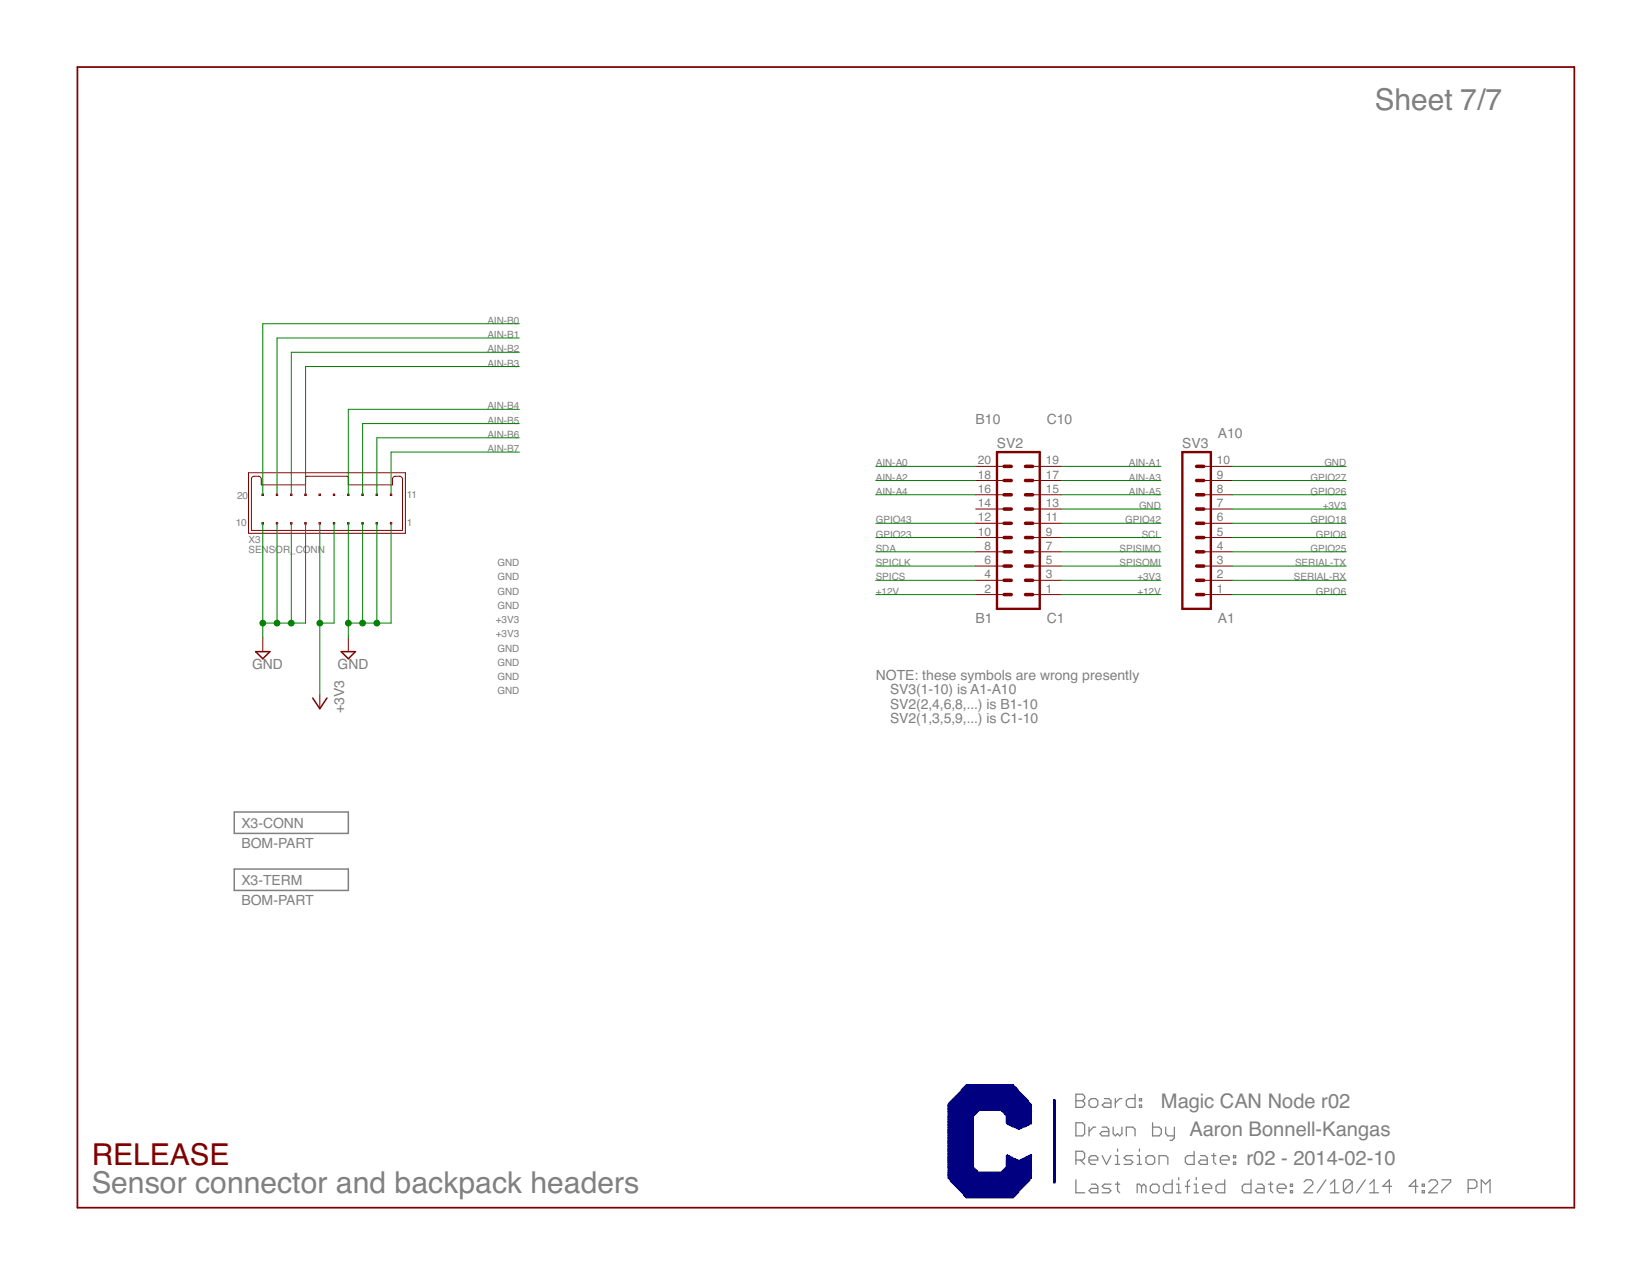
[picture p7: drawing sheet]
<svg xmlns="http://www.w3.org/2000/svg" width="279mm" height="216mm" viewBox="0 0 279 216" stroke-linecap="round" stroke-linejoin="round" font-family="sans-serif">
<g fill="#808080" stroke="#808080" stroke-width=".21">
<path d="M182.1 185.1v2.3z"/>
<path d="M182.1 185.1h1.1z"/>
<path d="M183.2 185.1l.4 .4z"/>
<path d="M183.6 185.5v.4z"/>
<path d="M183.6 185.9l-.4 .3z"/>
<path d="M183.2 186.2l.4 .4z"/>
<path d="M183.6 186.6v.4z"/>
<path d="M183.6 187l-.4 .4z"/>
<path d="M182.1 187.4h1.1z"/>
<path d="M182.1 186.2h1.1z"/>
<path d="M184.7 187.4h.7z"/>
<path d="M185.8 187l-.4 .4z"/>
<path d="M185.8 186.2v.8z"/>
<path d="M185.4 185.9l.4 .3z"/>
<path d="M184.7 185.9h.7z"/>
<path d="M184.3 186.2l.4-.3z"/>
<path d="M184.3 186.2v.8z"/>
<path d="M184.3 187l.4 .4z"/>
<path d="M186.9 185.9h.7z"/>
<path d="M187.6 185.9l.4 .3z"/>
<path d="M188 186.2v1.2z"/>
<path d="M186.9 187.4h1.1z"/>
<path d="M186.5 187l.4 .4z"/>
<path d="M186.5 187l.4-.4z"/>
<path d="M186.9 186.6h1.1z"/>
<path d="M188.7 185.9v1.5z"/>
<path d="M188.7 186.6l.8-.7z"/>
<path d="M189.5 185.9h.4z"/>
<path d="M192.1 185.1v2.3z"/>
<path d="M191 187.4h1.1z"/>
<path d="M190.6 187l.4 .4z"/>
<path d="M190.6 186.2v.8z"/>
<path d="M190.6 186.2l.4-.3z"/>
<path d="M191 185.9h1.1z"/>
<path d="M192.8 185.9h.4z"/>
<path d="M193.2 185.9v.3z"/>
<path d="M192.8 186.2h.4z"/>
<path d="M192.8 185.9v.3z"/>
<path d="M192.8 187h.4z"/>
<path d="M193.2 187v.4z"/>
<path d="M192.8 187.4h.4z"/>
<path d="M192.8 187v.4z"/>
<path d="M182.1 194.8v2.2z"/>
<path d="M182.1 194.8h1.1z"/>
<path d="M183.2 194.8l.4 .4z"/>
<path d="M183.6 195.2v.7z"/>
<path d="M183.6 195.9l-.4 .4z"/>
<path d="M182.1 196.3h1.1z"/>
<path d="M182.8 196.3l.8 .7z"/>
<path d="M184.7 197h.7z"/>
<path d="M184.3 196.6l.4 .4z"/>
<path d="M184.3 195.9v.7z"/>
<path d="M184.3 195.9l.4-.4z"/>
<path d="M184.7 195.5h.7z"/>
<path d="M185.4 195.5l.4 .4z"/>
<path d="M185.8 195.9v.4z"/>
<path d="M184.3 196.3h1.5z"/>
<path d="M186.5 195.5l.8 1.5z"/>
<path d="M188 195.5l-.7 1.5z"/>
<path d="M188.7 195.5h.4z"/>
<path d="M189.1 195.5v1.5z"/>
<path d="M188.7 197h.8z"/>
<path d="M189.1 194.4v.4z"/>
<path d="M190.2 197h1.1z"/>
<path d="M191.7 196.6l-.4 .4z"/>
<path d="M191.3 196.3l.4 .3z"/>
<path d="M190.6 196.3h.7z"/>
<path d="M190.2 195.9l.4 .4z"/>
<path d="M190.2 195.9l.4-.4z"/>
<path d="M190.6 195.5h1.1z"/>
<path d="M192.4 195.5h.4z"/>
<path d="M192.8 195.5v1.5z"/>
<path d="M192.4 197h.8z"/>
<path d="M192.8 194.4v.4z"/>
<path d="M194.3 197h.8z"/>
<path d="M195.4 196.6l-.3 .4z"/>
<path d="M195.4 195.9v.7z"/>
<path d="M195.1 195.5l.3 .4z"/>
<path d="M194.3 195.5h.8z"/>
<path d="M193.9 195.9l.4-.4z"/>
<path d="M193.9 195.9v.7z"/>
<path d="M193.9 196.6l.4 .4z"/>
<path d="M196.2 195.5v1.5z"/>
<path d="M196.2 195.5h1.1z"/>
<path d="M197.3 195.5l.3 .4z"/>
<path d="M197.6 195.9v1.1z"/>
<path d="M202.1 194.8v2.2z"/>
<path d="M201 197h1.1z"/>
<path d="M200.6 196.6l.4 .4z"/>
<path d="M200.6 195.9v.7z"/>
<path d="M200.6 195.9l.4-.4z"/>
<path d="M201 195.5h1.1z"/>
<path d="M203.2 195.5h.7z"/>
<path d="M203.9 195.5l.4 .4z"/>
<path d="M204.3 195.9v1.1z"/>
<path d="M203.2 197h1.1z"/>
<path d="M202.8 196.6l.4 .4z"/>
<path d="M202.8 196.6l.4-.3z"/>
<path d="M203.2 196.3h1.1z"/>
<path d="M205.4 195.2v1.4z"/>
<path d="M205.4 196.6l.4 .4z"/>
<path d="M205 195.5h.8z"/>
<path d="M206.9 197h.7z"/>
<path d="M206.5 196.6l.4 .4z"/>
<path d="M206.5 195.9v.7z"/>
<path d="M206.9 195.5l-.4 .4z"/>
<path d="M206.9 195.5h.7z"/>
<path d="M207.6 195.5l.4 .4z"/>
<path d="M208 195.9v.4z"/>
<path d="M206.5 196.3h1.5z"/>
<path d="M208.7 195.5h.4z"/>
<path d="M209.1 195.5v.4z"/>
<path d="M208.7 195.9h.4z"/>
<path d="M208.7 195.5v.4z"/>
<path d="M208.7 196.6h.4z"/>
<path d="M209.1 196.6v.4z"/>
<path d="M208.7 197h.4z"/>
<path d="M208.7 196.6v.4z"/>
<path d="M182.1 199.6v2.2z"/>
<path d="M182.1 201.8h1.5z"/>
<path d="M184.7 200.4h.7z"/>
<path d="M185.4 200.4l.4 .3z"/>
<path d="M185.8 200.7v1.1z"/>
<path d="M184.7 201.8h1.1z"/>
<path d="M184.3 201.5l.4 .3z"/>
<path d="M184.3 201.5l.4-.4z"/>
<path d="M184.7 201.1h1.1z"/>
<path d="M186.5 201.8h1.1z"/>
<path d="M187.6 201.8l.4-.3z"/>
<path d="M187.6 201.1l.4 .4z"/>
<path d="M186.9 201.1h.7z"/>
<path d="M186.5 200.7l.4 .4z"/>
<path d="M186.5 200.7l.4-.3z"/>
<path d="M186.9 200.4h1.1z"/>
<path d="M189.1 200v1.5z"/>
<path d="M189.1 201.5l.4 .3z"/>
<path d="M188.7 200.4h.8z"/>
<path d="M192.4 200.4v1.4z"/>
<path d="M192.4 200.4h.4z"/>
<path d="M192.8 200.4l.4 .3z"/>
<path d="M193.2 200.7v1.1z"/>
<path d="M193.2 200.7l.4-.3z"/>
<path d="M193.6 200.4l.3 .3z"/>
<path d="M193.9 200.7v1.1z"/>
<path d="M195.1 201.8h.7z"/>
<path d="M195.8 201.8l.4-.3z"/>
<path d="M196.2 200.7v.8z"/>
<path d="M195.8 200.4l.4 .3z"/>
<path d="M195.1 200.4h.7z"/>
<path d="M194.7 200.7l.4-.3z"/>
<path d="M194.7 200.7v.8z"/>
<path d="M194.7 201.5l.4 .3z"/>
<path d="M198.4 199.6v2.2z"/>
<path d="M197.3 201.8h1.1z"/>
<path d="M196.9 201.5l.4 .3z"/>
<path d="M196.9 200.7v.8z"/>
<path d="M196.9 200.7l.4-.3z"/>
<path d="M197.3 200.4h1.1z"/>
<path d="M199.1 200.4h.4z"/>
<path d="M199.5 200.4v1.4z"/>
<path d="M199.1 201.8h.8z"/>
<path d="M199.5 199.2v.4z"/>
<path d="M201 200v1.8z"/>
<path d="M201 200l.3-.4z"/>
<path d="M200.6 200.7h.7z"/>
<path d="M202.1 200.4h.3z"/>
<path d="M202.4 200.4v1.4z"/>
<path d="M202.1 201.8h.7z"/>
<path d="M202.4 199.2v.4z"/>
<path d="M203.9 201.8h.8z"/>
<path d="M203.6 201.5l.3 .3z"/>
<path d="M203.6 200.7v.8z"/>
<path d="M203.6 200.7l.3-.3z"/>
<path d="M203.9 200.4h.8z"/>
<path d="M204.7 200.4l.3 .3z"/>
<path d="M205 200.7v.4z"/>
<path d="M203.6 201.1h1.4z"/>
<path d="M207.3 199.6v2.2z"/>
<path d="M206.1 201.8h1.2z"/>
<path d="M205.8 201.5l.3 .3z"/>
<path d="M205.8 200.7v.8z"/>
<path d="M205.8 200.7l.3-.3z"/>
<path d="M206.1 200.4h1.2z"/>
<path d="M211.7 199.6v2.2z"/>
<path d="M210.6 201.8h1.1z"/>
<path d="M210.2 201.5l.4 .3z"/>
<path d="M210.2 200.7v.8z"/>
<path d="M210.2 200.7l.4-.3z"/>
<path d="M210.6 200.4h1.1z"/>
<path d="M212.8 200.4h.8z"/>
<path d="M213.6 200.4l.3 .3z"/>
<path d="M213.9 200.7v1.1z"/>
<path d="M212.8 201.8h1.1z"/>
<path d="M212.4 201.5l.4 .3z"/>
<path d="M212.8 201.1l-.4 .4z"/>
<path d="M212.8 201.1h1.1z"/>
<path d="M215 200v1.5z"/>
<path d="M215 201.5l.4 .3z"/>
<path d="M214.7 200.4h.7z"/>
<path d="M216.5 201.8h.8z"/>
<path d="M216.2 201.5l.3 .3z"/>
<path d="M216.2 200.7v.8z"/>
<path d="M216.2 200.7l.3-.3z"/>
<path d="M216.5 200.4h.8z"/>
<path d="M217.3 200.4l.3 .3z"/>
<path d="M217.6 200.7v.4z"/>
<path d="M216.2 201.1h1.4z"/>
<path d="M218.4 200.4h.3z"/>
<path d="M218.7 200.4v.3z"/>
<path d="M218.4 200.7h.3z"/>
<path d="M218.4 200.4v.3z"/>
<path d="M218.4 201.5h.3z"/>
<path d="M218.7 201.5v.3z"/>
<path d="M218.4 201.8h.3z"/>
<path d="M218.4 201.5v.3z"/>
<path d="M220.7 201.8h1.5z"/>
<path d="M220.7 201.8l1.5-1.4z"/>
<path d="M222.2 200v.4z"/>
<path d="M221.8 199.6l.4 .4z"/>
<path d="M221.1 199.6h.7z"/>
<path d="M220.7 200l.4-.4z"/>
<path d="M224.4 199.6l-1.5 2.2z"/>
<path d="M225.1 200.4l.8-.8z"/>
<path d="M225.9 199.6v2.2z"/>
<path d="M225.1 201.8h1.5z"/>
<path d="M227.4 200v1.5z"/>
<path d="M227.4 200l.3-.4z"/>
<path d="M227.7 199.6h.8z"/>
<path d="M228.5 199.6l.3 .4z"/>
<path d="M228.8 200v1.5z"/>
<path d="M228.5 201.8l.3-.3z"/>
<path d="M227.7 201.8h.8z"/>
<path d="M227.4 201.5l.3 .3z"/>
<path d="M228.8 200l-1.4 1.5z"/>
<path d="M231.1 199.6l-1.5 2.2z"/>
<path d="M231.8 200.4l.7-.8z"/>
<path d="M232.5 199.6v2.2z"/>
<path d="M231.8 201.8h1.5z"/>
<path d="M235.1 199.6v2.2z"/>
<path d="M235.1 199.6l-1.1 1.1z"/>
<path d="M234 200.7h1.5z"/>
<path d="M239.6 199.6v2.2z"/>
<path d="M239.6 199.6l-1.1 1.1z"/>
<path d="M238.5 200.7h1.4z"/>
<path d="M240.7 200.4h.3z"/>
<path d="M241 200.4v.3z"/>
<path d="M240.7 200.7h.3z"/>
<path d="M240.7 200.4v.3z"/>
<path d="M240.7 201.5h.3z"/>
<path d="M241 201.5v.3z"/>
<path d="M240.7 201.8h.3z"/>
<path d="M240.7 201.5v.3z"/>
<path d="M241.8 201.8h1.5z"/>
<path d="M241.8 201.8l1.5-1.4z"/>
<path d="M243.3 200v.4z"/>
<path d="M242.9 199.6l.4 .4z"/>
<path d="M242.2 199.6h.7z"/>
<path d="M241.8 200l.4-.4z"/>
<path d="M244 199.6h1.5z"/>
<path d="M245.5 199.6v.4z"/>
<path d="M245.5 200l-1.5 1.5z"/>
<path d="M244 201.5v.3z"/>
<path d="M248.5 199.6v2.2z"/>
<path d="M248.5 199.6h1.1z"/>
<path d="M249.6 199.6l.3 .4z"/>
<path d="M249.9 200v.7z"/>
<path d="M249.6 201.1l.3-.4z"/>
<path d="M248.5 201.1h1.1z"/>
<path d="M250.7 199.6v2.2z"/>
<path d="M250.7 199.6l.7 .8z"/>
<path d="M251.4 200.4l.8-.8z"/>
<path d="M252.2 199.6v2.2z"/>
<path d="M182.1 190v2.2z"/>
<path d="M182.1 192.2h1.1z"/>
<path d="M183.6 191.8l-.4 .4z"/>
<path d="M183.6 190.3v1.5z"/>
<path d="M183.2 190l.4 .3z"/>
<path d="M182.1 190h1.1z"/>
<path d="M184.3 190.7v1.5z"/>
<path d="M185 190.7l-.7 .8z"/>
<path d="M185 190.7h.4z"/>
<path d="M186.5 190.7h.8z"/>
<path d="M187.3 190.7l.3 .4z"/>
<path d="M187.6 191.1v1.1z"/>
<path d="M186.5 192.2h1.1z"/>
<path d="M186.2 191.8l.3 .4z"/>
<path d="M186.2 191.8l.3-.3z"/>
<path d="M186.5 191.5h1.1z"/>
<path d="M188.4 190.7v1.1z"/>
<path d="M188.4 191.8l.3 .4z"/>
<path d="M188.7 192.2l.4-.4z"/>
<path d="M189.1 191.8l.4 .4z"/>
<path d="M189.5 192.2l.4-.4z"/>
<path d="M189.9 190.7v1.1z"/>
<path d="M190.6 190.7v1.5z"/>
<path d="M190.6 190.7h1.1z"/>
<path d="M191.7 190.7l.4 .4z"/>
<path d="M192.1 191.1v1.1z"/>
<path d="M195.1 190v2.2z"/>
<path d="M195.1 192.2h1.1z"/>
<path d="M196.2 192.2l.3-.4z"/>
<path d="M196.5 191.1v.7z"/>
<path d="M196.2 190.7l.3 .4z"/>
<path d="M195.1 190.7h1.1z"/>
<path d="M197.3 190.7v1.1z"/>
<path d="M197.3 191.8l.3 .4z"/>
<path d="M197.6 192.2h1.1z"/>
<path d="M198.7 190.7v1.9z"/>
<path d="M198.7 192.6l-.3 .3z"/>
<path d="M198 192.9h.4z"/>
</g>
<g fill="#808080" stroke="#808080" stroke-width=".25">
<path d="M39.6 137.4v3.6z"/>
<path d="M39.6 141h19.3z"/>
<path d="M39.6 137.4h19.3z"/>
<path d="M58.9 137.4v3.6z"/>
<path d="M39.6 147v3.7z"/>
<path d="M39.6 150.7h19.3z"/>
<path d="M39.6 147h19.3z"/>
<path d="M58.9 147v3.7z"/>
</g>
<g fill="#800000" stroke="#800000" stroke-width=".3">
<path d="M13.1 11.3v193z"/>
<path d="M13.1 204.3h253.3z"/>
<path d="M266.4 11.3v193z"/>
<path d="M13.1 11.3h253.3z"/>
</g>
<g fill="#800000" stroke="#800000" stroke-width=".17">
<path d="M44.3 83.6h.3z"/>
<path d="M44.6 83.6v.2z"/>
<path d="M44.3 83.8h.3z"/>
<path d="M44.3 83.6v.2z"/>
<path d="M46.8 83.6h.2z"/>
<path d="M47 83.6v.2z"/>
<path d="M46.8 83.8h.2z"/>
<path d="M46.8 83.6v.2z"/>
<path d="M49.2 83.6h.2z"/>
<path d="M49.4 83.6v.2z"/>
<path d="M49.2 83.8h.2z"/>
<path d="M49.2 83.6v.2z"/>
<path d="M51.6 83.6h.2z"/>
<path d="M51.8 83.6v.2z"/>
<path d="M51.6 83.8h.2z"/>
<path d="M51.6 83.6v.2z"/>
<path d="M54 83.6h.2z"/>
<path d="M54.2 83.6v.2z"/>
<path d="M54 83.8h.2z"/>
<path d="M54 83.6v.2z"/>
<path d="M44.3 88.4h.3z"/>
<path d="M44.6 88.4v.3z"/>
<path d="M44.3 88.7h.3z"/>
<path d="M44.3 88.4v.3z"/>
<path d="M46.8 88.4h.2z"/>
<path d="M47 88.4v.3z"/>
<path d="M46.8 88.7h.2z"/>
<path d="M46.8 88.4v.3z"/>
<path d="M49.2 88.4h.2z"/>
<path d="M49.4 88.4v.3z"/>
<path d="M49.2 88.7h.2z"/>
<path d="M49.2 88.4v.3z"/>
<path d="M51.6 88.4h.2z"/>
<path d="M51.8 88.4v.3z"/>
<path d="M51.6 88.7h.2z"/>
<path d="M51.6 88.4v.3z"/>
<path d="M54 88.4h.2z"/>
<path d="M54.2 88.4v.3z"/>
<path d="M54 88.7h.2z"/>
<path d="M54 88.4v.3z"/>
<path d="M56.4 88.4h.2z"/>
<path d="M56.6 88.4v.3z"/>
<path d="M56.4 88.7h.2z"/>
<path d="M56.4 88.4v.3z"/>
<path d="M56.4 83.6h.2z"/>
<path d="M56.6 83.6v.2z"/>
<path d="M56.4 83.8h.2z"/>
<path d="M56.4 83.6v.2z"/>
<path d="M58.8 83.6h.3z"/>
<path d="M59.1 83.6v.2z"/>
<path d="M58.8 83.8h.3z"/>
<path d="M58.8 83.6v.2z"/>
<path d="M58.8 88.4h.3z"/>
<path d="M59.1 88.4v.3z"/>
<path d="M58.8 88.7h.3z"/>
<path d="M58.8 88.4v.3z"/>
<path d="M61.2 88.4h.3z"/>
<path d="M61.5 88.4v.3z"/>
<path d="M61.2 88.7h.3z"/>
<path d="M61.2 88.4v.3z"/>
<path d="M63.6 88.4h.3z"/>
<path d="M63.9 88.4v.3z"/>
<path d="M63.6 88.7h.3z"/>
<path d="M63.6 88.4v.3z"/>
<path d="M66.1 88.4h.2z"/>
<path d="M66.3 88.4v.3z"/>
<path d="M66.1 88.7h.2z"/>
<path d="M66.1 88.4v.3z"/>
<path d="M63.6 83.6h.3z"/>
<path d="M63.9 83.6v.2z"/>
<path d="M63.6 83.8h.3z"/>
<path d="M63.6 83.6v.2z"/>
<path d="M61.2 83.6h.3z"/>
<path d="M61.5 83.6v.2z"/>
<path d="M61.2 83.8h.3z"/>
<path d="M61.2 83.6v.2z"/>
<path d="M66.1 83.6h.2z"/>
<path d="M66.3 83.6v.2z"/>
<path d="M66.1 83.8h.2z"/>
<path d="M66.1 83.6v.2z"/>
<path d="M42.1 90.2h26.5z"/>
<path d="M68.6 80v10.2z"/>
<path d="M42.1 80h26.5z"/>
<path d="M42.1 80v10.2z"/>
<path d="M68.1 81.1v8.6z"/>
<path d="M66.9 80.6h.7z"/>
<path d="M66.4 81.1v.9z"/>
<path d="M58.9 82h7.5z"/>
<path d="M58.9 80.8v1.2z"/>
<path d="M51.9 80.6h6.8z"/>
<path d="M51.7 80.8v1.2z"/>
<path d="M44.2 82h7.5z"/>
<path d="M44.2 81.1v.9z"/>
<path d="M43 80.6h.8z"/>
<path d="M42.5 81.1v8.6z"/>
<path d="M42.5 89.7h25.6z"/>
<path d="M44.5 107.8v2.5z"/>
<path d="M58.9 107.8v2.5z"/>
<path d="M54.1 117.5v2.4z"/>
<path d="M174.8 100.6h4.8z"/>
<path d="M174.8 98.2h4.8z"/>
<path d="M174.8 95.8h4.8z"/>
<path d="M165.1 100.6h4.8z"/>
<path d="M165.1 98.2h4.8z"/>
<path d="M165.1 95.8h4.8z"/>
<path d="M174.8 93.4h4.8z"/>
<path d="M174.8 91h4.8z"/>
<path d="M165.1 93.4h4.8z"/>
<path d="M165.1 91h4.8z"/>
<path d="M174.8 88.5h4.8z"/>
<path d="M174.8 86.1h4.8z"/>
<path d="M174.8 83.7h4.8z"/>
<path d="M165.1 88.5h4.8z"/>
<path d="M165.1 86.1h4.8z"/>
<path d="M165.1 83.7h4.8z"/>
<path d="M174.8 81.3h4.8z"/>
<path d="M174.8 78.9h4.8z"/>
<path d="M165.1 81.3h4.8z"/>
<path d="M165.1 78.9h4.8z"/>
<path d="M203.7 100.6h4.8z"/>
<path d="M203.7 98.2h4.8z"/>
<path d="M203.7 95.8h4.8z"/>
<path d="M203.7 93.4h4.8z"/>
<path d="M203.7 91h4.8z"/>
<path d="M203.7 88.5h4.8z"/>
<path d="M203.7 86.1h4.8z"/>
<path d="M203.7 83.7h4.8z"/>
<path d="M203.7 81.3h4.8z"/>
<path d="M203.7 78.9h4.8z"/>
</g>
<path d="M43 80.6l-.4 .2-.1 .3M43.8 80.6l.3 .2 .1 .3M51.9 80.6l-.2 .2M58.7 80.6l.2 .2M66.9 80.6l-.3 .1-.2 .4M67.6 80.6l.3 .1 .2 .4" fill="none" stroke="#800000" stroke-width=".17"/>
<g fill="#800000" stroke="#800000" stroke-width=".25">
<path d="M43.3 110.3h2.4z"/>
<path d="M45.7 110.3l-1.2 1.2z"/>
<path d="M43.3 110.3l1.2 1.2z"/>
<path d="M57.7 110.3h2.5z"/>
<path d="M60.2 110.3l-1.3 1.2z"/>
<path d="M57.7 110.3l1.2 1.2z"/>
<path d="M52.9 118.1l1.2 1.8z"/>
<path d="M55.3 118.1l-1.2 1.8z"/>
</g>
<g fill="#800000" stroke="#800000" stroke-width=".4">
<path d="M168.7 103h7.3z"/>
<path d="M168.7 76.5v26.5z"/>
<path d="M176 76.5v26.5z"/>
<path d="M168.7 76.5h7.3z"/>
<path d="M200.1 103h4.8z"/>
<path d="M200.1 76.5v26.5z"/>
<path d="M204.9 76.5v26.5z"/>
<path d="M200.1 76.5h4.8z"/>
</g>
<g fill="#800000" stroke="#800000" stroke-width=".59">
<path d="M173.5 95.8h1.3z"/>
<path d="M173.5 98.2h1.3z"/>
<path d="M173.5 100.6h1.3z"/>
<path d="M169.9 95.8h1.2z"/>
<path d="M169.9 98.2h1.2z"/>
<path d="M169.9 100.6h1.2z"/>
<path d="M173.5 91h1.3z"/>
<path d="M173.5 93.4h1.3z"/>
<path d="M169.9 91h1.2z"/>
<path d="M169.9 93.4h1.2z"/>
<path d="M173.5 83.7h1.3z"/>
<path d="M173.5 86.1h1.3z"/>
<path d="M173.5 88.5h1.3z"/>
<path d="M169.9 83.7h1.2z"/>
<path d="M169.9 86.1h1.2z"/>
<path d="M169.9 88.5h1.2z"/>
<path d="M173.5 78.9h1.3z"/>
<path d="M173.5 81.3h1.3z"/>
<path d="M169.9 78.9h1.2z"/>
<path d="M169.9 81.3h1.2z"/>
<path d="M202.5 95.8h1.2z"/>
<path d="M202.5 98.2h1.2z"/>
<path d="M202.5 100.6h1.2z"/>
<path d="M202.5 91h1.2z"/>
<path d="M202.5 93.4h1.2z"/>
<path d="M202.5 83.7h1.2z"/>
<path d="M202.5 86.1h1.2z"/>
<path d="M202.5 88.5h1.2z"/>
<path d="M202.5 78.9h1.2z"/>
<path d="M202.5 81.3h1.2z"/>
</g>
<g fill="#008000" stroke="#008000" stroke-width=".17">
<path d="M63.8 74.1v9.6z"/>
<path d="M63.8 74.1h24.1z"/>
<path d="M61.4 71.7v12z"/>
<path d="M61.4 71.7h26.5z"/>
<path d="M58.9 69.3v14.4z"/>
<path d="M58.9 69.3h29z"/>
<path d="M51.7 62v21.7z"/>
<path d="M51.7 62h36.2z"/>
<path d="M49.3 59.6v24.1z"/>
<path d="M49.3 59.6h38.6z"/>
<path d="M46.9 57.2v26.5z"/>
<path d="M46.9 57.2h41z"/>
<path d="M44.5 54.8v28.9z"/>
<path d="M44.5 54.8h43.4z"/>
<path d="M44.5 88.5v16.9z"/>
<path d="M44.5 105.4v2.4z"/>
<path d="M46.9 88.5v16.9z"/>
<path d="M44.5 105.4h2.4z"/>
<path d="M49.3 88.5v16.9z"/>
<path d="M46.9 105.4h2.4z"/>
<path d="M51.7 88.5v16.9z"/>
<path d="M49.3 105.4h2.4z"/>
<path d="M58.9 88.5v16.9z"/>
<path d="M58.9 105.4v2.4z"/>
<path d="M61.4 88.5v16.9z"/>
<path d="M58.9 105.4h2.5z"/>
<path d="M63.8 88.5v16.9z"/>
<path d="M61.4 105.4h2.4z"/>
<path d="M66.2 88.5v16.9z"/>
<path d="M63.8 105.4h2.4z"/>
<path d="M179.6 86.1h16.9z"/>
<path d="M208.5 78.9h19.3z"/>
<path d="M54.1 88.5v16.9z"/>
<path d="M54.1 105.4v12.1z"/>
<path d="M56.5 88.5v16.9z"/>
<path d="M54.1 105.4h2.4z"/>
<path d="M179.6 98.2h16.9z"/>
<path d="M208.5 86.1h19.3z"/>
<path d="M66.2 76.5v7.2z"/>
<path d="M66.2 76.5h21.7z"/>
<path d="M179.6 100.6h16.9z"/>
<path d="M148.2 100.6h16.9z"/>
<path d="M208.5 98.2h19.3z"/>
<path d="M208.5 95.8h19.3z"/>
<path d="M179.6 78.9h16.9z"/>
<path d="M179.6 81.3h16.9z"/>
<path d="M179.6 83.7h16.9z"/>
<path d="M179.6 88.5h16.9z"/>
<path d="M179.6 91h16.9z"/>
<path d="M179.6 93.4h16.9z"/>
<path d="M179.6 95.8h16.9z"/>
<path d="M148.2 78.9h16.9z"/>
<path d="M148.2 81.3h16.9z"/>
<path d="M148.2 83.7h16.9z"/>
<path d="M148.2 88.5h16.9z"/>
<path d="M148.2 91h16.9z"/>
<path d="M148.2 93.4h16.9z"/>
<path d="M148.2 95.8h16.9z"/>
<path d="M148.2 98.2h16.9z"/>
<path d="M208.5 81.3h19.3z"/>
<path d="M208.5 83.7h19.3z"/>
<path d="M208.5 91h19.3z"/>
<path d="M208.5 93.4h19.3z"/>
<path d="M208.5 88.5h19.3z"/>
<path d="M208.5 100.6h19.3z"/>
<circle cx="44.5" cy="105.4" r=".49"/>
<circle cx="46.9" cy="105.4" r=".49"/>
<circle cx="49.3" cy="105.4" r=".49"/>
<circle cx="58.9" cy="105.4" r=".49"/>
<circle cx="61.4" cy="105.4" r=".49"/>
<circle cx="63.8" cy="105.4" r=".49"/>
<circle cx="54.1" cy="105.4" r=".49"/>
</g>
<g fill="#000080" stroke="#000080" stroke-width=".17">
<path d="M163.5 202.6h8v.1h-8z"/>
<path d="M163.4 202.4h8.2v.2h-8.2z"/>
<path d="M163.2 202.3h8.6v.1h-8.6z"/>
<path d="M163.1 202.2h8.8v.1h-8.8z"/>
<path d="M163.1 202h8.9v.2h-8.9z"/>
<path d="M163 201.9h9.1v.1h-9.1z"/>
<path d="M162.8 201.8h9.5v.1h-9.5z"/>
<path d="M162.7 201.6h9.7v.2h-9.7z"/>
<path d="M162.6 201.5h9.8v.1h-9.8z"/>
<path d="M162.4 201.4h10.2v.1h-10.2z"/>
<path d="M162.3 201.2h10.4v.2h-10.4z"/>
<path d="M162.2 201.1h10.6v.1h-10.6z"/>
<path d="M162 201h11v.1h-11z"/>
<path d="M161.9 200.9h11.2v.1h-11.2z"/>
<path d="M161.8 200.7h11.4v.1h-11.4z"/>
<path d="M161.6 200.6h11.8v.1h-11.8z"/>
<path d="M161.5 200.4h12v.2h-12z"/>
<path d="M161.4 200.3h12.2v.1h-12.2z"/>
<path d="M161.2 200.2h12.6v.1h-12.6z"/>
<path d="M161.1 200h12.8v.2h-12.8z"/>
<path d="M178.3 200h.3v.2h-.3z"/>
<path d="M161 199.9h13v.1h-13z"/>
<path d="M178.3 199.9h.3v.1h-.3z"/>
<path d="M160.8 199.8h13.4v.1h-13.4z"/>
<path d="M178.3 199.8h.3v.1h-.3z"/>
<path d="M160.8 199.6h13.5v.2h-13.5z"/>
<path d="M178.3 199.6h.3v.2h-.3z"/>
<path d="M160.7 199.5h13.6v.1h-13.6z"/>
<path d="M178.3 199.5h.3v.1h-.3z"/>
<path d="M160.6 199.4h13.8v.1h-13.8z"/>
<path d="M178.3 199.4h.3v.1h-.3z"/>
<path d="M160.4 199.2h14.2v.2h-14.2z"/>
<path d="M178.3 199.2h.3v.2h-.3z"/>
<path d="M160.4 199.1h14.2v.1h-14.2z"/>
<path d="M178.3 199.1h.3v.1h-.3z"/>
<path d="M160.4 199h14.2v.1h-14.2z"/>
<path d="M178.3 199h.3v.1h-.3z"/>
<path d="M160.4 198.8h14.2v.2h-14.2z"/>
<path d="M178.3 198.8h.3v.2h-.3z"/>
<path d="M160.4 198.7h14.2v.1h-14.2z"/>
<path d="M178.3 198.7h.3v.1h-.3z"/>
<path d="M160.4 198.6h14.2v.1h-14.2z"/>
<path d="M178.3 198.6h.3v.1h-.3z"/>
<path d="M160.4 198.4h14.2v.2h-14.2z"/>
<path d="M178.3 198.4h.3v.2h-.3z"/>
<path d="M160.4 198.3h14.2v.1h-14.2z"/>
<path d="M178.3 198.3h.3v.1h-.3z"/>
<path d="M160.4 198.2h5.1v.1h-5.1z"/>
<path d="M169.5 198.2h5.1v.1h-5.1z"/>
<path d="M178.3 198.2h.3v.1h-.3z"/>
<path d="M160.4 198h5v.2h-5z"/>
<path d="M169.6 198h5v.2h-5z"/>
<path d="M178.3 198h.3v.2h-.3z"/>
<path d="M160.4 197.9h4.8v.1h-4.8z"/>
<path d="M169.8 197.9h4.8v.1h-4.8z"/>
<path d="M178.3 197.9h.3v.1h-.3z"/>
<path d="M160.4 197.8h4.7v.1h-4.7z"/>
<path d="M169.9 197.8h4.7v.1h-4.7z"/>
<path d="M178.3 197.8h.3v.1h-.3z"/>
<path d="M160.4 197.6h4.6v.2h-4.6z"/>
<path d="M170 197.6h4.6v.2h-4.6z"/>
<path d="M178.3 197.6h.3v.2h-.3z"/>
<path d="M160.4 197.5h4.4v.1h-4.4z"/>
<path d="M170.2 197.5h4.4v.1h-4.4z"/>
<path d="M178.3 197.5h.3v.1h-.3z"/>
<path d="M160.4 197.4h4.3v.1h-4.3z"/>
<path d="M170.3 197.4h4.3v.1h-4.3z"/>
<path d="M178.3 197.4h.3v.1h-.3z"/>
<path d="M160.4 197.3h4.3v.1h-4.3z"/>
<path d="M170.3 197.3h4.3v.1h-4.3z"/>
<path d="M178.3 197.3h.3v.1h-.3z"/>
<path d="M160.4 197.1h4.3v.1h-4.3z"/>
<path d="M170.3 197.1h4.3v.1h-4.3z"/>
<path d="M178.3 197.1h.3v.1h-.3z"/>
<path d="M160.4 197h4.3v.1h-4.3z"/>
<path d="M170.3 197h4.3v.1h-4.3z"/>
<path d="M178.3 197h.3v.1h-.3z"/>
<path d="M160.4 196.8h4.3v.2h-4.3z"/>
<path d="M170.3 196.8h4.3v.2h-4.3z"/>
<path d="M178.3 196.8h.3v.2h-.3z"/>
<path d="M160.4 196.7h4.3v.1h-4.3z"/>
<path d="M170.3 196.7h4.3v.1h-4.3z"/>
<path d="M178.3 196.7h.3v.1h-.3z"/>
<path d="M160.4 196.6h4.3v.1h-4.3z"/>
<path d="M170.3 196.6h4.3v.1h-4.3z"/>
<path d="M178.3 196.6h.3v.1h-.3z"/>
<path d="M160.4 196.4h4.3v.2h-4.3z"/>
<path d="M170.3 196.4h4.3v.2h-4.3z"/>
<path d="M178.3 196.4h.3v.2h-.3z"/>
<path d="M160.4 196.3h4.3v.1h-4.3z"/>
<path d="M170.3 196.3h4.3v.1h-4.3z"/>
<path d="M178.3 196.3h.3v.1h-.3z"/>
<path d="M160.4 196.2h4.3v.1h-4.3z"/>
<path d="M170.3 196.2h1.9v.1h-1.9z"/>
<path d="M172.7 196.2h1.9v.1h-1.9z"/>
<path d="M178.3 196.2h.3v.1h-.3z"/>
<path d="M160.4 196h4.3v.2h-4.3z"/>
<path d="M170.3 196h1.6v.2h-1.6z"/>
<path d="M173 196h1.6v.2h-1.6z"/>
<path d="M178.3 196h.3v.2h-.3z"/>
<path d="M160.4 195.9h4.3v.1h-4.3z"/>
<path d="M170.3 195.9h1.2v.1h-1.2z"/>
<path d="M173.2 195.9h1.4v.1h-1.4z"/>
<path d="M178.3 195.9h.3v.1h-.3z"/>
<path d="M160.4 195.8h4.3v.1h-4.3z"/>
<path d="M170.3 195.8h1.1v.1h-1.1z"/>
<path d="M173.5 195.8h1.1v.1h-1.1z"/>
<path d="M178.3 195.8h.3v.1h-.3z"/>
<path d="M160.4 195.6h4.3v.2h-4.3z"/>
<path d="M170.3 195.6h.8v.2h-.8z"/>
<path d="M173.8 195.6h.8v.2h-.8z"/>
<path d="M178.3 195.6h.3v.2h-.3z"/>
<path d="M160.4 195.5h4.3v.1h-4.3z"/>
<path d="M170.3 195.5h.5v.1h-.5z"/>
<path d="M174 195.5h.6v.1h-.6z"/>
<path d="M178.3 195.5h.3v.1h-.3z"/>
<path d="M160.4 195.4h4.3v.1h-4.3z"/>
<path d="M170.4 195.4h.2v.1h-.2z"/>
<path d="M174.3 195.4h.3v.1h-.3z"/>
<path d="M178.3 195.4h.3v.1h-.3z"/>
<path d="M160.4 195.2h4.3v.2h-4.3z"/>
<path d="M178.3 195.2h.3v.2h-.3z"/>
<path d="M160.4 195.1h4.3v.1h-4.3z"/>
<path d="M178.3 195.1h.3v.1h-.3z"/>
<path d="M160.4 195h4.3v.1h-4.3z"/>
<path d="M178.3 195h.3v.1h-.3z"/>
<path d="M160.4 194.8h4.3v.2h-4.3z"/>
<path d="M178.3 194.8h.3v.2h-.3z"/>
<path d="M160.4 194.7h4.3v.1h-4.3z"/>
<path d="M178.3 194.7h.3v.1h-.3z"/>
<path d="M160.4 194.6h4.3v.1h-4.3z"/>
<path d="M178.3 194.6h.3v.1h-.3z"/>
<path d="M160.4 194.4h4.3v.2h-4.3z"/>
<path d="M178.3 194.4h.3v.2h-.3z"/>
<path d="M160.4 194.3h4.3v.1h-4.3z"/>
<path d="M178.3 194.3h.3v.1h-.3z"/>
<path d="M160.4 194.2h4.3v.1h-4.3z"/>
<path d="M178.3 194.2h.3v.1h-.3z"/>
<path d="M160.4 194h4.3v.2h-4.3z"/>
<path d="M178.3 194h.3v.2h-.3z"/>
<path d="M160.4 193.9h4.3v.1h-4.3z"/>
<path d="M178.3 193.9h.3v.1h-.3z"/>
<path d="M160.4 193.8h4.3v.1h-4.3z"/>
<path d="M178.3 193.8h.3v.1h-.3z"/>
<path d="M160.4 193.7h4.3v.1h-4.3z"/>
<path d="M178.3 193.7h.3v.1h-.3z"/>
<path d="M160.4 193.5h4.3v.1h-4.3z"/>
<path d="M178.3 193.5h.3v.1h-.3z"/>
<path d="M160.4 193.4h4.3v.1h-4.3z"/>
<path d="M178.3 193.4h.3v.1h-.3z"/>
<path d="M160.4 193.3h4.3v.1h-4.3z"/>
<path d="M178.3 193.3h.3v.1h-.3z"/>
<path d="M160.4 193.1h4.3v.1h-4.3z"/>
<path d="M178.3 193.1h.3v.1h-.3z"/>
<path d="M160.4 193h4.3v.1h-4.3z"/>
<path d="M178.3 193h.3v.1h-.3z"/>
<path d="M160.4 192.8h4.3v.2h-4.3z"/>
<path d="M178.3 192.8h.3v.2h-.3z"/>
<path d="M160.4 192.7h4.3v.1h-4.3z"/>
<path d="M178.3 192.7h.3v.1h-.3z"/>
<path d="M160.4 192.6h4.3v.1h-4.3z"/>
<path d="M178.3 192.6h.3v.1h-.3z"/>
<path d="M160.4 192.4h4.3v.2h-4.3z"/>
<path d="M178.3 192.4h.3v.2h-.3z"/>
<path d="M160.4 192.3h4.3v.1h-4.3z"/>
<path d="M178.3 192.3h.3v.1h-.3z"/>
<path d="M160.4 192.2h4.3v.1h-4.3z"/>
<path d="M178.3 192.2h.3v.1h-.3z"/>
<path d="M160.4 192h4.3v.2h-4.3z"/>
<path d="M178.3 192h.3v.2h-.3z"/>
<path d="M160.4 191.9h4.3v.1h-4.3z"/>
<path d="M178.3 191.9h.3v.1h-.3z"/>
<path d="M160.4 191.8h4.3v.1h-4.3z"/>
<path d="M178.3 191.8h.3v.1h-.3z"/>
<path d="M160.4 191.6h4.3v.2h-4.3z"/>
<path d="M178.3 191.6h.3v.2h-.3z"/>
<path d="M160.4 191.5h4.3v.1h-4.3z"/>
<path d="M178.3 191.5h.3v.1h-.3z"/>
<path d="M160.4 191.4h4.3v.1h-4.3z"/>
<path d="M178.3 191.4h.3v.1h-.3z"/>
<path d="M160.4 191.2h4.3v.2h-4.3z"/>
<path d="M178.3 191.2h.3v.2h-.3z"/>
<path d="M160.4 191.1h4.3v.1h-4.3z"/>
<path d="M178.3 191.1h.3v.1h-.3z"/>
<path d="M160.4 191h4.3v.1h-4.3z"/>
<path d="M172.3 191h.3v.1h-.3z"/>
<path d="M178.3 191h.3v.1h-.3z"/>
<path d="M160.4 190.8h4.3v.2h-4.3z"/>
<path d="M172 190.8h.8v.2h-.8z"/>
<path d="M178.3 190.8h.3v.2h-.3z"/>
<path d="M160.4 190.7h4.3v.1h-4.3z"/>
<path d="M171.8 190.7h1.3v.1h-1.3z"/>
<path d="M178.3 190.7h.3v.1h-.3z"/>
<path d="M160.4 190.6h4.3v.1h-4.3z"/>
<path d="M171.4 190.6h2.1v.1h-2.1z"/>
<path d="M178.3 190.6h.3v.1h-.3z"/>
<path d="M160.4 190.4h4.3v.2h-4.3z"/>
<path d="M171.1 190.4h2.7v.2h-2.7z"/>
<path d="M178.3 190.4h.3v.2h-.3z"/>
<path d="M160.4 190.3h4.3v.1h-4.3z"/>
<path d="M170.8 190.3h3.2v.1h-3.2z"/>
<path d="M178.3 190.3h.3v.1h-.3z"/>
<path d="M160.4 190.2h4.3v.1h-4.3z"/>
<path d="M170.6 190.2h3.7v.1h-3.7z"/>
<path d="M178.3 190.2h.3v.1h-.3z"/>
<path d="M160.4 190.1h4.3v.1h-4.3z"/>
<path d="M170.4 190.1h4.2v.1h-4.2z"/>
<path d="M178.3 190.1h.3v.1h-.3z"/>
<path d="M160.4 189.9h4.3v.1h-4.3z"/>
<path d="M170.3 189.9h4.3v.1h-4.3z"/>
<path d="M178.3 189.9h.3v.1h-.3z"/>
<path d="M160.4 189.8h4.3v.1h-4.3z"/>
<path d="M170.3 189.8h4.3v.1h-4.3z"/>
<path d="M178.3 189.8h.3v.1h-.3z"/>
<path d="M160.4 189.7h4.3v.1h-4.3z"/>
<path d="M170.3 189.7h4.3v.1h-4.3z"/>
<path d="M178.3 189.7h.3v.1h-.3z"/>
<path d="M160.4 189.5h4.3v.1h-4.3z"/>
<path d="M170.3 189.5h4.3v.1h-4.3z"/>
<path d="M178.3 189.5h.3v.1h-.3z"/>
<path d="M160.4 189.4h4.3v.1h-4.3z"/>
<path d="M170.3 189.4h4.3v.1h-4.3z"/>
<path d="M178.3 189.4h.3v.1h-.3z"/>
<path d="M160.4 189.3h4.3v.1h-4.3z"/>
<path d="M170.3 189.3h4.3v.1h-4.3z"/>
<path d="M178.3 189.3h.3v.1h-.3z"/>
<path d="M160.4 189.1h4.3v.1h-4.3z"/>
<path d="M170.3 189.1h4.3v.1h-4.3z"/>
<path d="M178.3 189.1h.3v.1h-.3z"/>
<path d="M160.4 189h4.3v.1h-4.3z"/>
<path d="M170.3 189h4.3v.1h-4.3z"/>
<path d="M178.3 189h.3v.1h-.3z"/>
<path d="M160.4 188.8h4.3v.2h-4.3z"/>
<path d="M170.3 188.8h4.3v.2h-4.3z"/>
<path d="M178.3 188.8h.3v.2h-.3z"/>
<path d="M160.4 188.7h4.4v.1h-4.4z"/>
<path d="M170.3 188.7h4.3v.1h-4.3z"/>
<path d="M178.3 188.7h.3v.1h-.3z"/>
<path d="M160.4 188.6h4.6v.1h-4.6z"/>
<path d="M170.2 188.6h4.4v.1h-4.4z"/>
<path d="M178.3 188.6h.3v.1h-.3z"/>
<path d="M160.4 188.4h4.7v.2h-4.7z"/>
<path d="M170 188.4h4.6v.2h-4.6z"/>
<path d="M178.3 188.4h.3v.2h-.3z"/>
<path d="M160.4 188.3h4.8v.1h-4.8z"/>
<path d="M169.9 188.3h4.7v.1h-4.7z"/>
<path d="M178.3 188.3h.3v.1h-.3z"/>
<path d="M160.4 188.2h5v.1h-5z"/>
<path d="M169.8 188.2h4.8v.1h-4.8z"/>
<path d="M178.3 188.2h.3v.1h-.3z"/>
<path d="M160.4 188h5v.2h-5z"/>
<path d="M169.6 188h5v.2h-5z"/>
<path d="M178.3 188h.3v.2h-.3z"/>
<path d="M160.4 187.9h5.2v.1h-5.2z"/>
<path d="M169.5 187.9h5.1v.1h-5.1z"/>
<path d="M178.3 187.9h.3v.1h-.3z"/>
<path d="M160.4 187.8h14.2v.1h-14.2z"/>
<path d="M178.3 187.8h.3v.1h-.3z"/>
<path d="M160.4 187.6h14.2v.2h-14.2z"/>
<path d="M178.3 187.6h.3v.2h-.3z"/>
<path d="M160.4 187.5h14.2v.1h-14.2z"/>
<path d="M178.3 187.5h.3v.1h-.3z"/>
<path d="M160.4 187.4h14.2v.1h-14.2z"/>
<path d="M178.3 187.4h.3v.1h-.3z"/>
<path d="M160.4 187.2h14.2v.2h-14.2z"/>
<path d="M178.3 187.2h.3v.2h-.3z"/>
<path d="M160.4 187.1h14.2v.1h-14.2z"/>
<path d="M178.3 187.1h.3v.1h-.3z"/>
<path d="M160.4 187h14.2v.1h-14.2z"/>
<path d="M178.3 187h.3v.1h-.3z"/>
<path d="M160.4 186.8h14.2v.2h-14.2z"/>
<path d="M178.3 186.8h.3v.2h-.3z"/>
<path d="M160.6 186.7h13.8v.1h-13.8z"/>
<path d="M178.3 186.7h.3v.1h-.3z"/>
<path d="M160.6 186.6h13.7v.1h-13.7z"/>
<path d="M178.3 186.6h.3v.1h-.3z"/>
<path d="M160.7 186.5h13.5v.1h-13.5z"/>
<path d="M178.3 186.5h.3v.1h-.3z"/>
<path d="M160.8 186.3h13.2v.1h-13.2z"/>
<path d="M178.3 186.3h.3v.1h-.3z"/>
<path d="M161 186.2h13v.1h-13z"/>
<path d="M178.3 186.2h.3v.1h-.3z"/>
<path d="M161.1 186.1h12.8v.1h-12.8z"/>
<path d="M178.3 186.1h.3v.1h-.3z"/>
<path d="M161.2 185.9h12.6v.1h-12.6z"/>
<path d="M161.4 185.8h12.2v.1h-12.2z"/>
<path d="M161.5 185.7h12v.1h-12z"/>
<path d="M161.6 185.5h11.8v.1h-11.8z"/>
<path d="M161.8 185.4h11.4v.1h-11.4z"/>
<path d="M161.9 185.3h11.2v.1h-11.2z"/>
<path d="M162 185.1h11v.2h-11z"/>
<path d="M162.2 185h10.6v.1h-10.6z"/>
<path d="M162.3 184.8h10.4v.2h-10.4z"/>
<path d="M162.4 184.7h10.2v.1h-10.2z"/>
<path d="M162.6 184.6h9.8v.1h-9.8z"/>
<path d="M162.7 184.4h9.6v.2h-9.6z"/>
<path d="M162.7 184.3h9.6v.1h-9.6z"/>
<path d="M162.8 184.2h9.3v.1h-9.3z"/>
<path d="M163 184h9v.2h-9z"/>
<path d="M163.1 183.9h8.8v.1h-8.8z"/>
<path d="M163.2 183.8h8.6v.1h-8.6z"/>
<path d="M163.4 183.6h8.2v.2h-8.2z"/>
<path d="M163.5 183.5h8v.1h-8z"/>
</g>
<g font-size="5.1" fill="#808080">
<text x="232.7" y="18.6">Sheet 7/7</text>
<text x="15.5" y="201.9">Sensor connector and backpack headers</text>
</g>
<text font-size="5.1" fill="#800000" x="15.5" y="197.1">RELEASE</text>
<g font-size="3.4" fill="#808080">
<text x="196.5" y="187.5">Magic CAN Node r02</text>
<text x="201.3" y="192.3">Aaron Bonnell-Kangas</text>
<text x="210.9" y="197.1">r02 - 2014-02-10</text>
</g>
<g font-size="2.4" fill="#808080">
<text x="165.1" y="71.7">B10</text>
<text x="177.2" y="71.7">C10</text>
<text x="168.7" y="75.8">SV2</text>
<text x="200.1" y="75.8">SV3</text>
<text x="206.1" y="74.1">A10</text>
<text x="165.1" y="105.4">B1</text>
<text x="177.2" y="105.4">C1</text>
<text x="206.1" y="105.4">A1</text>
<text x="42.7" y="113.3">GND</text>
<text x="57.1" y="113.3">GND</text>
<text x="148.2" y="115.1">NOTE: these symbols are wrong presently</text>
<text x="150.6" y="117.5">SV3(1-10) is A1-A10</text>
<text x="150.6" y="119.9">SV2(2,4,6,8,...) is B1-10</text>
<text x="58.2" y="120.7" transform="rotate(-90 58.2 120.7)">+3V3</text>
<text x="150.6" y="122.3">SV2(1,3,5,9,...) is C1-10</text>
<text x="40.8" y="140.1">X3-CONN</text>
<text x="40.8" y="143.4">BOM-PART</text>
<text x="40.8" y="149.8">X3-TERM</text>
<text x="40.8" y="153.1">BOM-PART</text>
</g>
<g font-size="2" fill="#808080">
<text x="165.5" y="83.4">16</text>
<text x="165.5" y="81">18</text>
<text x="165.5" y="78.6">20</text>
<text x="177" y="83.4">15</text>
<text x="177" y="81">17</text>
<text x="177" y="78.6">19</text>
<text x="205.9" y="83.4">8</text>
<text x="205.9" y="81">9</text>
<text x="205.9" y="78.6">10</text>
<text x="165.5" y="88.2">12</text>
<text x="165.5" y="85.8">14</text>
<text x="177" y="88.2">11</text>
<text x="177" y="85.8">13</text>
<text x="205.9" y="88.2">6</text>
<text x="205.9" y="85.8">7</text>
<text x="165.5" y="90.6">10</text>
<text x="166.6" y="95.4">6</text>
<text x="166.6" y="93">8</text>
<text x="177" y="95.4">5</text>
<text x="177" y="93">7</text>
<text x="177" y="90.6">9</text>
<text x="205.9" y="95.4">3</text>
<text x="205.9" y="93">4</text>
<text x="205.9" y="90.6">5</text>
<text x="166.6" y="100.3">2</text>
<text x="166.6" y="97.9">4</text>
<text x="177" y="100.3">1</text>
<text x="177" y="97.9">3</text>
<text x="205.9" y="100.3">1</text>
<text x="205.9" y="97.9">2</text>
</g>
<g font-size="1.7" fill="#808080">
<text x="82.5" y="59.6">AIN-B2</text>
<text x="82.5" y="57.2">AIN-B1</text>
<text x="82.5" y="54.8">AIN-B0</text>
<text x="82.5" y="62">AIN-B3</text>
<text x="82.5" y="71.7">AIN-B5</text>
<text x="82.5" y="69.2">AIN-B4</text>
<text x="82.5" y="74.1">AIN-B6</text>
<text x="82.5" y="76.5">AIN-B7</text>
<text x="148.2" y="78.9">AIN-A0</text>
<text x="148.2" y="81.3">AIN-A2</text>
<text x="148.2" y="83.7">AIN-A4</text>
<text x="191" y="78.9">AIN-A1</text>
<text x="191" y="81.3">AIN-A3</text>
<text x="191" y="83.7">AIN-A5</text>
<text x="221.8" y="81.3">GPIO27</text>
<text x="221.8" y="83.7">GPIO26</text>
<text x="224.1" y="78.9">GND</text>
<text x="39.9" y="89">10</text>
<text x="40.1" y="84.4">20</text>
<text x="68.8" y="89">1</text>
<text x="68.8" y="84.2">11</text>
<text x="148.2" y="88.5">GPIO43</text>
<text x="190.4" y="88.5">GPIO42</text>
<text x="192.8" y="86.1">GND</text>
<text x="221.8" y="88.5">GPIO18</text>
<text x="223.8" y="86.1">+3V3</text>
<text x="42.1" y="93.6">SENSOR_CONN</text>
<text x="42.1" y="91.9">X3</text>
<text x="84.2" y="95.8">GND</text>
<text x="148.2" y="91">GPIO23</text>
<text x="148.2" y="93.4">SDA</text>
<text x="148.2" y="95.8">SPICLK</text>
<text x="189.5" y="93.4">SPISIMO</text>
<text x="189.5" y="95.8">SPISOMI</text>
<text x="193.2" y="91">SCL</text>
<text x="219.2" y="95.8">SERIAL-TX</text>
<text x="221.8" y="93.4">GPIO25</text>
<text x="222.7" y="91">GPIO8</text>
<text x="84.2" y="100.6">GND</text>
<text x="84.2" y="98.2">GND</text>
<text x="148.2" y="100.6">+12V</text>
<text x="148.2" y="98.2">SPICS</text>
<text x="192.5" y="98.2">+3V3</text>
<text x="192.5" y="100.6">+12V</text>
<text x="219" y="98.2">SERIAL-RX</text>
<text x="222.7" y="100.6">GPIO6</text>
<text x="83.9" y="107.8">+3V3</text>
<text x="83.9" y="105.4">+3V3</text>
<text x="84.2" y="103">GND</text>
<text x="84.2" y="112.7">GND</text>
<text x="84.2" y="110.3">GND</text>
<text x="84.2" y="117.5">GND</text>
<text x="84.2" y="115.1">GND</text>
</g>
</svg>
